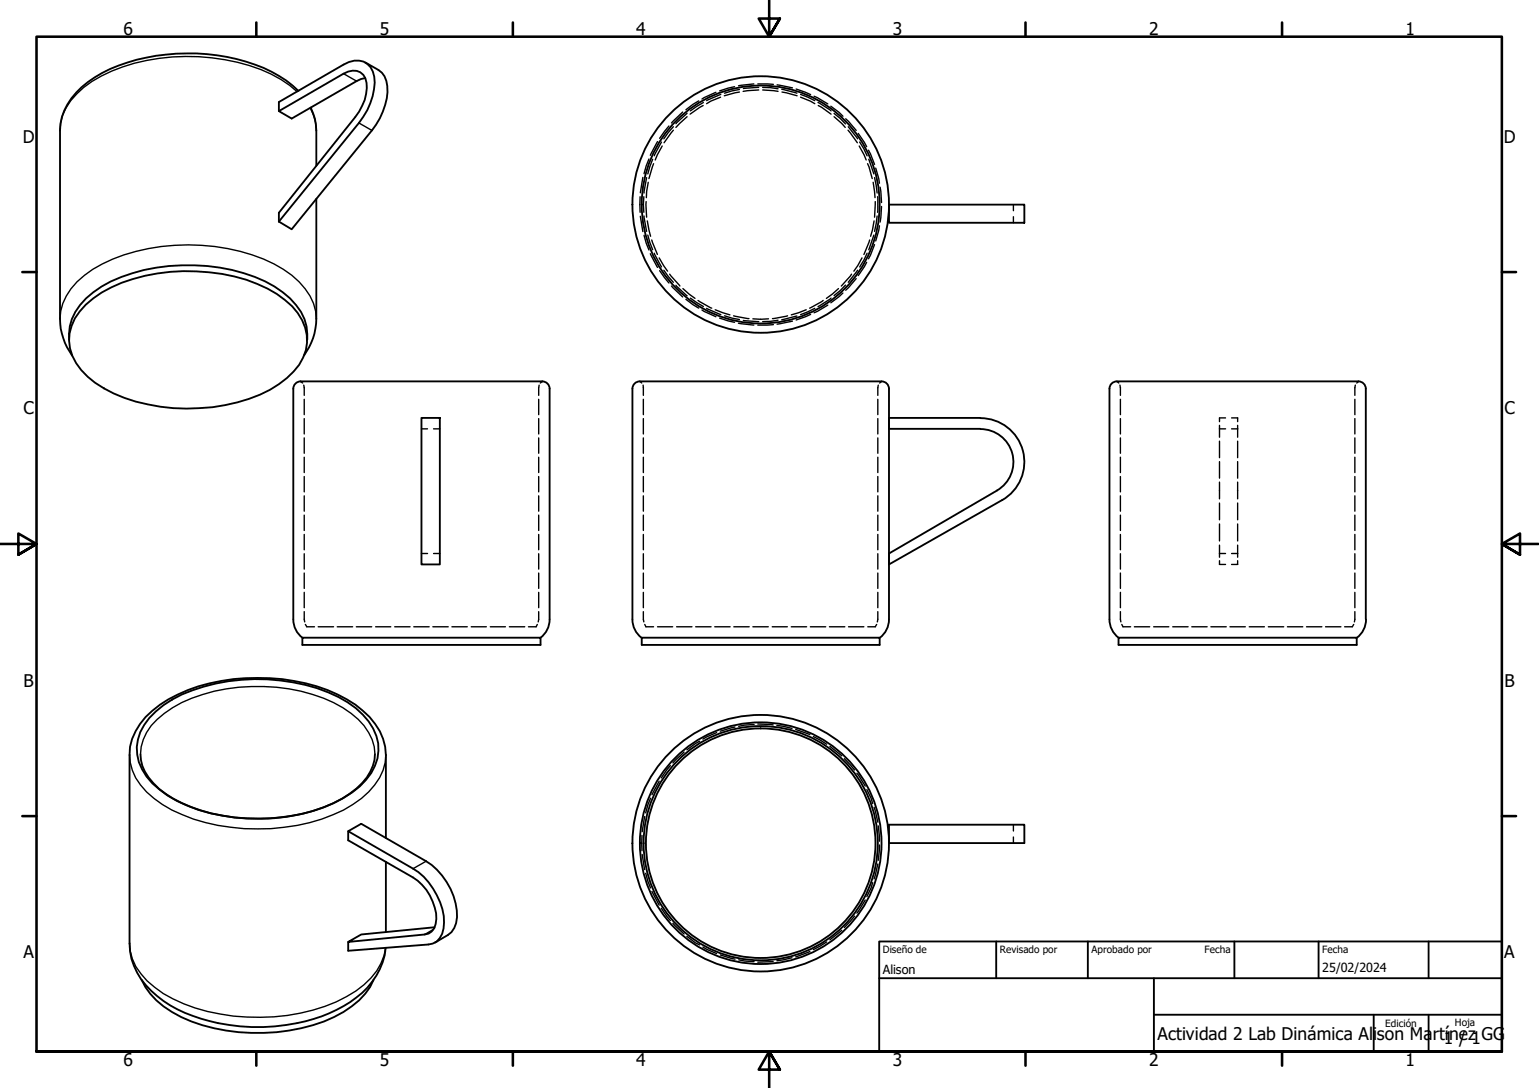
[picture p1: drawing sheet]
<svg xmlns="http://www.w3.org/2000/svg" width="420mm" height="297mm" viewBox="0 0 420 297" stroke-linecap="round" stroke-linejoin="round" font-family="sans-serif">
<!-- layer: Oculto (ISO) -->
<g fill="none" stroke="#000" stroke-width=".38">
<path d="M179.5 38.7l-2 3.7M180.6 38.8l-2 3.7M180.8 39.9l-1.9 3.8M182.6 34.4l-2.5 3.4M183.8 34.6l-2.6 3.3M183.8 35.5l-2.5 3.5M186.4 30.6l-3.1 3M187.6 30.9l-3.1 2.9M187.6 31.9l-3.1 2.9M190.8 27.5l-3.5 2.5M192 28.8l-3.6 2.4M192 28l-3.5 2.3"/>
<path d="M195.5 25.2l-3.9 1.8M196.7 26.5l-2.6 1.1-1.2 .7M196.8 25.8l-3.9 1.7M200.5 23.7l-4 1.1M201.9 24.4l-4.1 1M201.9 25.1l-4.2 1M205.8 22.9l-4.2 .5M206.9 22.9l4.2 .1M207.1 23.9l-4.2 .3M207.1 24.6l-4.2 .3M208.2 23.9l4.2 .3M208.2 24.6l4.2 .3"/>
<path d="M212.2 23.2l4.1 .8M213.4 24.4l4.2 1M213.5 25.1l4.1 1M217.4 24.3l3.9 1.5M218.6 25.8l3.8 1.7M218.6 26.5l3.8 1.8M222.2 26.3l3.8 2.1M223.3 28l3.6 2.3M223.4 28.8l3.5 2.4M226.8 29l2.2 1.7 1.1 1M227.7 31l3.1 2.8M227.7 31.9l3.1 2.9"/>
<path d="M230.9 32.4l2.8 3.2M231.5 35.5l2.6 3.5M231.6 34.6l2.5 3.3M234.3 36.4l2.3 3.7M234.6 39.9l1.9 3.8M234.7 38.8l2 3.7M174.8 53.7v4.3M174.8 59l.7 4.2M175.5 48.4l-.7 4.2M175.8 53.7v4.3M175.8 59l.7 4.2M176.4 55l.1 4.3"/>
<path d="M176.5 48.5l-.7 4.2M177 49.8l-.5 4.2M177.2 43.4l-1.4 4M178.2 43.5l-1.4 4M178.4 44.7l-1.2 4.1M236.9 44.7l1.2 4.1M237.1 41l1.7 3.9M237.2 43.5l1.4 4M238.4 49.8l.5 4.2M238.8 48.5l.7 4.2M239 55l-.2 4.3M239.1 45.9l1 4.1"/>
<path d="M239.5 59l-.7 4.2M239.6 53.7v4.3M240.3 51.1l.4 4.2M240.7 56.4l-.4 4.2M276.7 55.9v1.6M276.7 59.2v1.6M175.8 64.2l1.4 4M176.7 60.3l.9 4.2M176.8 64.2l1.4 4M177.5 69.3l2 3.7M177.9 65.5l1.6 4M178.6 69.1l2 3.8"/>
<path d="M180 70.4l2.2 3.6M180.1 73.9l2.5 3.4M181.2 73.8l2.6 3.3M182.8 74.9l2.8 3.2M183.3 78.1l3.1 3M184.5 77.9l3.1 2.9M186.4 78.8l3.3 2.7M228.9 78.8l-3.3 2.7M230.1 80l-3.3 2.7M230.8 77.8l-3.1 2.9M232.5 74.9l-2.8 3.2M233.7 76.1l-2.8 3.1"/>
<path d="M234.1 73.8l-2.5 3.3M235.3 70.4l-2.2 3.6M236.6 71.6l-2.3 3.6M236.7 69.1l-2 3.8M237.4 65.5l-1.6 4M238.6 64.2l-1.4 4M238.6 60.3l-.9 4.2M238.8 66.8l-1.7 3.9M240.1 61.6l-1 4.2M187.3 81.7l3.5 2.4M188.5 81.4l3.5 2.3M190.6 82l3.7 2.1"/>
<path d="M191.6 84.6l3.9 1.9M192.9 84.2l3.9 1.7M195.3 84.6l4 1.4M196.5 86.9l4 1.1M197.8 86.2l4.1 1M200.3 86.2l4.2 .8M201.6 88.3l4.2 .5M202.9 87.5l4.2 .3M205.5 87h4.3M211.1 88.6l-4.2 .2M212.4 87.4l-4.2 .4M215 86.2l-4.1 .8"/>
<path d="M216.3 87.7l-4.1 .8M217.6 86.3l-4.2 1M220.1 84.6l-4.1 1.4M221.3 85.8l-3.9 1.6M222.4 84.2l-3.8 1.7M224.7 82l-3.7 2.1M226 83.3l-3.8 2.1M226.9 81.4l-3.6 2.3M82 104.1l.6 .5M82.9 105.1l.2 2.8M83.1 109v4.2M83.1 114.3v4.2"/>
<path d="M83.1 119.6v4.1M115.1 117.1h1.6M118.4 117.1h1.7M147.1 109v4.2M147.1 114.3v4.2M147.1 119.6v4.1M147.2 105.1l-.1 2.8M148.1 104.1l-.6 .5M174.7 104.1l.5 .5M175.6 105.1v2.8M175.6 109v4.2M175.6 114.3v4.2"/>
<path d="M175.6 119.6v4.1M239.6 109v4.2M239.6 114.3v4.2M239.6 119.6v4.1M239.8 105.1l-.2 2.8M240.7 104.1l-.5 .5M304.9 104.1l.5 .5M305.8 105.1l.1 2.8M305.9 109v4.2M305.9 114.3v4.2M305.9 119.6v4.1M332.9 117.1h1.7"/>
<path d="M332.9 116.1v3.3M334.6 114.1h-1.7v1M336.2 117.1h1.7M336.2 114.1h1.7v1M337.9 116.1v3.3M369.9 109v4.2M369.9 114.3v4.2M369.9 119.6v4.1M370 105.1l-.1 2.8M370.9 104.1l-.5 .5M83.1 124.8v4.2M83.1 130.1v4.2"/>
<path d="M83.1 135.4v4.2M147.1 124.8v4.2M147.1 130.1v4.2M147.1 135.4v4.2M175.6 124.8v4.2M175.6 130.1v4.2M175.6 135.4v4.2M239.6 124.8v4.2M239.6 130.1v4.2M239.6 135.4v4.2M305.9 124.8v4.2M305.9 130.1v4.2"/>
<path d="M305.9 135.4v4.2M332.9 120.4v4.6M332.9 126v4.5M332.9 131.6v4.6M332.9 137.3v4.6M337.9 120.4v4.6M337.9 126v4.5M337.9 131.6v4.6M337.9 137.3v4.6M369.9 124.8v4.2M369.9 130.1v4.2M369.9 135.4v4.2"/>
<path d="M83.1 140.6v4.2M83.1 145.9v4.2M83.1 151.2v4.2M83.1 156.4v4.2M115.1 151.1h1.6M118.4 151.1h1.7M147.1 140.6v4.2M147.1 145.9v4.2M147.1 151.2v4.2M147.1 156.4v4.2M175.6 140.6v4.2M175.6 145.9v4.2"/>
<path d="M175.6 151.2v4.2M175.6 156.4v4.2M239.6 140.6v4.2M239.6 145.9v4.2M239.6 151.2v4.2M239.6 156.4v4.2M305.9 140.6v4.2M305.9 145.9v4.2M305.9 151.2v4.2M305.9 156.4v4.2M332.9 151.1h1.7M332.9 143.1v4.6"/>
<path d="M332.9 148.8v3.3M332.9 153.1v1h1.7M336.2 151.1h1.7M337.9 143.1v4.6M337.9 148.8v3.3M337.9 153.1v1h-1.7M369.9 140.6v4.2M369.9 145.9v4.2M369.9 151.2v4.2M369.9 156.4v4.2M83.1 161.7v4.2M83.1 167l.1 2.8"/>
<path d="M83.4 170.5l.4 .6h2.1M86.9 171.1h4.2M92.1 171.1h4.2M97.3 171.1h4.2M102.6 171.1h4.1M107.8 171.1h4.2M113 171.1h4.2M118.2 171.1h4.2M123.4 171.1h4.2M128.7 171.1h4.1M133.9 171.1h4.1M139.1 171.1h4.2"/>
<path d="M146.7 170.5l-.3 .6h-2.1M147.1 161.7v4.2M147.1 167l-.2 2.8M175.6 161.7v4.2M175.6 167l.2 2.8M176 170.5l.3 .6h2.1M179.5 171.1h4.1M184.7 171.1h4.2M189.9 171.1h4.2M195.1 171.1h4.2M200.3 171.1h4.2M205.5 171.1h4.2"/>
<path d="M210.8 171.1h4.1M216 171.1h4.2M221.2 171.1h4.2M226.4 171.1h4.2M231.6 171.1h4.2M239.3 170.5l-.3 .6h-2.1M239.6 161.7v4.2M239.6 167l-.1 2.8M305.9 161.7v4.2M305.9 167l.1 2.8M306.3 170.5l.3 .6h2.1M309.7 171.1h4.2"/>
<path d="M315 171.1h4.1M320.2 171.1h4.2M325.4 171.1h4.2M330.6 171.1h4.2M335.8 171.1h4.2M341.1 171.1h4.1M346.3 171.1h4.2M351.5 171.1h4.2M356.7 171.1h4.2M361.9 171.1h4.2M369.6 170.5l-.4 .6h-2.1M369.9 161.7v4.2"/>
<path d="M369.9 167l-.1 2.8M200.7 198.5l-4 1.1M205.9 197.8l-4.2 .5M206.9 197.7l4.2 .2M212.1 198l4.1 .9M217.2 199.1l3.9 1.5M177.6 217.9l-1.3 4M180 213.3l-2 3.7M183 209l-2.5 3.4M186.8 205.3l-3.1 3M191 202.4l-3.5 2.3M195.6 200l-3.7 1.8"/>
<path d="M222.1 201.1l3.6 2.1M226.6 203.8l3.2 2.6M230.5 207.1l2.8 3.1M233.9 211.1l2.3 3.5M236.7 215.6l1.1 2.3 .5 1.5M175.3 228.1v4.2M175.3 233.3l.7 4.1M176 222.9l-.7 4.2M176.3 238.4l1.3 4M238.6 220.4l1 4.1M239.6 235.9l-1 4.1M239.8 225.5l.3 4.2"/>
<path d="M240.1 230.7l-.3 4.2M276.7 225.2v1.7M276.7 228.5v1.7M178 243.4l2 3.7M180.5 248l2.5 3.3M183.7 252.1l3.1 2.9M187.5 255.6l2.4 1.8 1.1 .6M191.9 258.6l3.7 1.7M221.1 259.8l-3.9 1.4M225.7 257.2l-3.6 2.1M229.8 254l-3.2 2.6M233.3 250.1l-2.8 3.1"/>
<path d="M236.2 245.7l-2.3 3.6M238.3 241l-.5 1.4-1.1 2.4M196.7 260.7l4 1.2M201.7 262.1l4.2 .5M211.1 262.5l-4.2 .2M216.2 261.5l-4.1 .8"/>
</g>
<!-- layer: Visible (ISO) -->
<g fill="none" stroke="#000" stroke-width=".51">
<path d="M99.8 17.1l3.5 2a5.3 5.3 0 0 1 2.4 4.4 17.9 17.9 0 0 1-4.2 12.1l-21.9 27-3.5-2.1M76.1 30.3v-2.4l17.7-10.3a5.2 5.2 0 0 1 8 1.9 14.9 14.9 0 0 1-2.6 12.4l-23.1 28.6M81.5 24.8a36.8 36.8 0 0 0-19.5-9.3 55 55 0 0 0-34.1 4.4 21.3 21.3 0 0 0-11 12.1l-.5 3.6v51.4a17.5 17.5 0 0 0 3.3 10.1M84.8 29.4a13.5 13.5 0 0 1 1.6 6.2v9.7M99.7 21.3l-1.1 .3-1.3 .5-17.7 10.3-3.5-2.1 17.7-10.2a4.2 4.2 0 0 1 5.4 .3 6.4 6.4 0 0 1 .7 5.2 15.5 15.5 0 0 1-2.9 6.4l-20.9 26.1v2.4M86.4 54.3l-.1 34.1a17.3 17.3 0 0 1-3.3 8.7M242.7 55.9h37v4.9h-37zM18.9 92.8a13.6 13.6 0 0 1 4.6-11.3 33.4 33.4 0 0 1 15.8-7.8 52.5 52.5 0 0 1 33.1 3.1 20.9 20.9 0 0 1 10.7 10.3l.6 2 .2 3.7M23.4 83.2a35.7 35.7 0 0 1 19.5-8.5 53.3 53.3 0 0 1 27.3 2.8 23.6 23.6 0 0 1 12.3 9.9 11.7 11.7 0 0 1-2.4 14.1 30.6 30.6 0 0 1-15.3 8.3 52 52 0 0 1-33.7-2.4 21.3 21.3 0 0 1-11.4-10.3 11.6 11.6 0 0 1 2.1-12.1zM80.1 106.1v63M82 104.1h66.1M82.1 104.1a2 2 0 0 0-2 2"/>
<path d="M115.1 114.1h5v40h-5zM148.1 104.1a2 2 0 0 1 2 2M150.1 106.1v63M172.7 106.1v63M240.7 104.1h-66a2 2 0 0 0-2 2M240.7 104.1a2 2 0 0 1 2 2M242.7 106.1v63M242.7 114.1h25M242.7 117.1h25M267.7 114.2a12 12 0 0 1 11.6 8.9 12 12 0 0 1-5.7 13.4l-30.9 17.6M267.7 117.1a9 9 0 0 1 8.7 6.7 9 9 0 0 1-4.2 10.1M302.9 106.1v63"/>
<path d="M304.9 104.1a2 2 0 0 0-2 2M304.9 104.1h66a2 2 0 0 1 2 2M372.9 106.1v63M272.2 133.9l-29.5 17.2M80.1 169.1a6.3 6.3 0 0 0 2.5 5M82.5 174.1h65.1v2h-65.1zM150.1 169.1a6.3 6.3 0 0 1-2.6 5M172.7 169.1a6.3 6.3 0 0 0 2.5 5M175.2 174.1h65v2h-65zM242.7 169.1a6.3 6.3 0 0 1-2.5 5M302.9 169.1a6.3 6.3 0 0 0 2.5 5M305.4 174.1h65v2h-65z"/>
<path d="M372.9 169.1a6.3 6.3 0 0 1-2.5 5M42.5 194.2a34.3 34.3 0 0 1 16.4-7.6 52.8 52.8 0 0 1 33.5 3.7 20.1 20.1 0 0 1 10.3 10.6 12 12 0 0 1-2.8 12.1 32.9 32.9 0 0 1-18.2 9.4 52.7 52.7 0 0 1-33.4-3.7 20 20 0 0 1-10.4-10.6 12.8 12.8 0 0 1 4.6-13.9zM38.4 205.9a12.5 12.5 0 0 0 5 9.4 40.1 40.1 0 0 0 20.5 7.9 50.9 50.9 0 0 0 29.5-5.2 17 17 0 0 0 8.8-10.5l.2-1.6M95.1 226.9v2.5l17.7 10.2a14 14 0 0 1 6.3 11.3 3.8 3.8 0 0 1-3.1 4.2l-20.9 2.1 3.5-2.1 20-1.9M105.3 228.8v-22.7a15.9 15.9 0 0 0-6.2-12.1 40.9 40.9 0 0 0-22.1-8.6 52.6 52.6 0 0 0-31 5.5 20 20 0 0 0-10.5 13l-.1 53.6a18.5 18.5 0 0 0 7.5 14.5 38.7 38.7 0 0 0 19.6 7.8 49 49 0 0 0 33.1-6.2 20.6 20.6 0 0 0 9.7-14.8M105.3 235.3v19.1M242.7 225.2h37v5h-37zM95.1 257.2v2.4l21.9-1.7a4.4 4.4 0 0 0 4.1-4.4 17.8 17.8 0 0 0-6.9-15.4l-19.1-11.2 3.5-2 17.7 10.2a18.5 18.5 0 0 1 8.5 15.3 5.9 5.9 0 0 1-2.5 4.9l-3.6 2.1M38.7 267.5a21.2 21.2 0 0 0 10.8 10.2 52.2 52.2 0 0 0 41.7 0 20.5 20.5 0 0 0 10.8-10.2"/>
<circle cx="207.7" cy="55.8" r="32.5"/>
<circle cx="207.7" cy="55.8" r="35"/>
<circle cx="207.7" cy="230.2" r="31.3"/>
<circle cx="207.7" cy="230.2" r="32"/>
<circle cx="207.7" cy="230.2" r="33"/>
<circle cx="207.7" cy="230.2" r="35"/>
</g>
<!-- layer: Visible fina (ISO) -->
<path d="M81.1 25a37.4 37.4 0 0 0-19.7-8.7 54.5 54.5 0 0 0-33.7 4.5 21.6 21.6 0 0 0-10.6 10.7l-.5 2-.2 2.1M84.7 29.4l.9 2.1 .6 2 .2 2.1M93.8 20.1l3.5 2M98 33.6l3.5 2M16.4 87a15.6 15.6 0 0 1 6.7-11.8 45.1 45.1 0 0 1 24.6-8.2 53.9 53.9 0 0 1 27.1 5.1 21.5 21.5 0 0 1 10.8 10.8l.6 2 .2 2.1M35.4 206.1a15.1 15.1 0 0 0 6.6 11.9 44.5 44.5 0 0 0 24.7 8.2 53.9 53.9 0 0 0 27.1-5 21.9 21.9 0 0 0 10.8-10.9l.6-2.1 .1-2.1M38.4 205.9a14.1 14.1 0 0 1 6.5-11.2 39.7 39.7 0 0 1 20.3-7.1 48.3 48.3 0 0 1 28.4 5.6 16.9 16.9 0 0 1 8.6 10.7l.2 2M116.3 235.1l-3.5 2.1M35.4 257.5a15.1 15.1 0 0 0 6.8 12 42.4 42.4 0 0 0 21.6 7.9 53.7 53.7 0 0 0 30.8-5.3 19.8 19.8 0 0 0 10.2-11.2l.5-2.1M118.2 253.8l-2.2 1.3" fill="none" stroke="#000" stroke-width=".38"/>
<!-- layer: Borde (ISO) -->
<g fill="none" stroke="#000" stroke-width=".7">
<path d="M70 6.1v3.9M140 6.1v3.9M210 0v10l-2.9-4.9h5.8l-2.9 4.9 2.9-4.9M280 6.1v3.9M350 6.1v3.9M6.1 74.3h3.9M410 74.3h3.9M0 148.5h10l-5-2.8v5.7l5-2.9-5 2.9M420 148.5h-10l5-2.8v5.7l-5-2.9 5 2.9M6.1 222.8h3.9M410 222.8h3.9M10 287.1v-277.1h400v277.1h-400h400"/>
<path d="M70 287.1v3.8M140 287.1v3.8M212.9 292l-2.9-4.9 2.9 4.9h-5.8l2.9-4.9v9.9M280 287.1v3.8M350 287.1v3.8"/>
</g>
<path d="M240 257h170v30.1h-170zM272 257v10.1M297 257v10.1M337 257v10.1M360 257v10.1M390 257v10.1M240 267.1h170M315 277h95M315 267.1v20M375 277v10.1M390 277v10.1" fill="none" stroke="#000" stroke-width=".51"/>
<g font-size="4.8">
<text x="33.7" y="9.6">6</text>
<text x="103.7" y="9.6">5</text>
<text x="173.7" y="9.6">4</text>
<text x="243.7" y="9.6">3</text>
<text x="313.7" y="9.6">2</text>
<text x="383.7" y="9.6">1</text>
<text x="6.2" y="38.9">D</text>
<text x="410.5" y="38.9">D</text>
<text x="6.4" y="113.1">C</text>
<text x="410.7" y="113.1">C</text>
<text x="6.4" y="187.4">B</text>
<text x="410.7" y="187.4">B</text>
<text x="6.4" y="261.7">A</text>
<text x="410.7" y="261.7">A</text>
<text x="316" y="284">Actividad 2 Lab Dinámica Ali</text>
<text x="375.9" y="284">son Ma</text>
<text x="391.2" y="284">rt1 /</text>
<text x="394.5" y="284">ínez1GG</text>
<text x="33.7" y="290.9">6</text>
<text x="103.7" y="290.9">5</text>
<text x="173.7" y="290.9">4</text>
<text x="243.7" y="290.9">3</text>
<text x="313.7" y="290.9">2</text>
<text x="383.7" y="290.9">1</text>
</g>
<g font-size="3.4">
<text x="241" y="266">Alison</text>
<text x="361" y="265.5">25/02/2024</text>
</g>
<g font-size="2.7">
<text x="241" y="260.2">Diseño de</text>
<text x="273" y="260.1">Revisado por</text>
<text x="298" y="260.1">Aprobado por</text>
<text x="328.9" y="260.1">Fecha</text>
<text x="361" y="260.1">Fecha</text>
<text x="378.2" y="280.3">Edición</text>
<text x="397.2" y="280">Hoja</text>
</g>
</svg>
